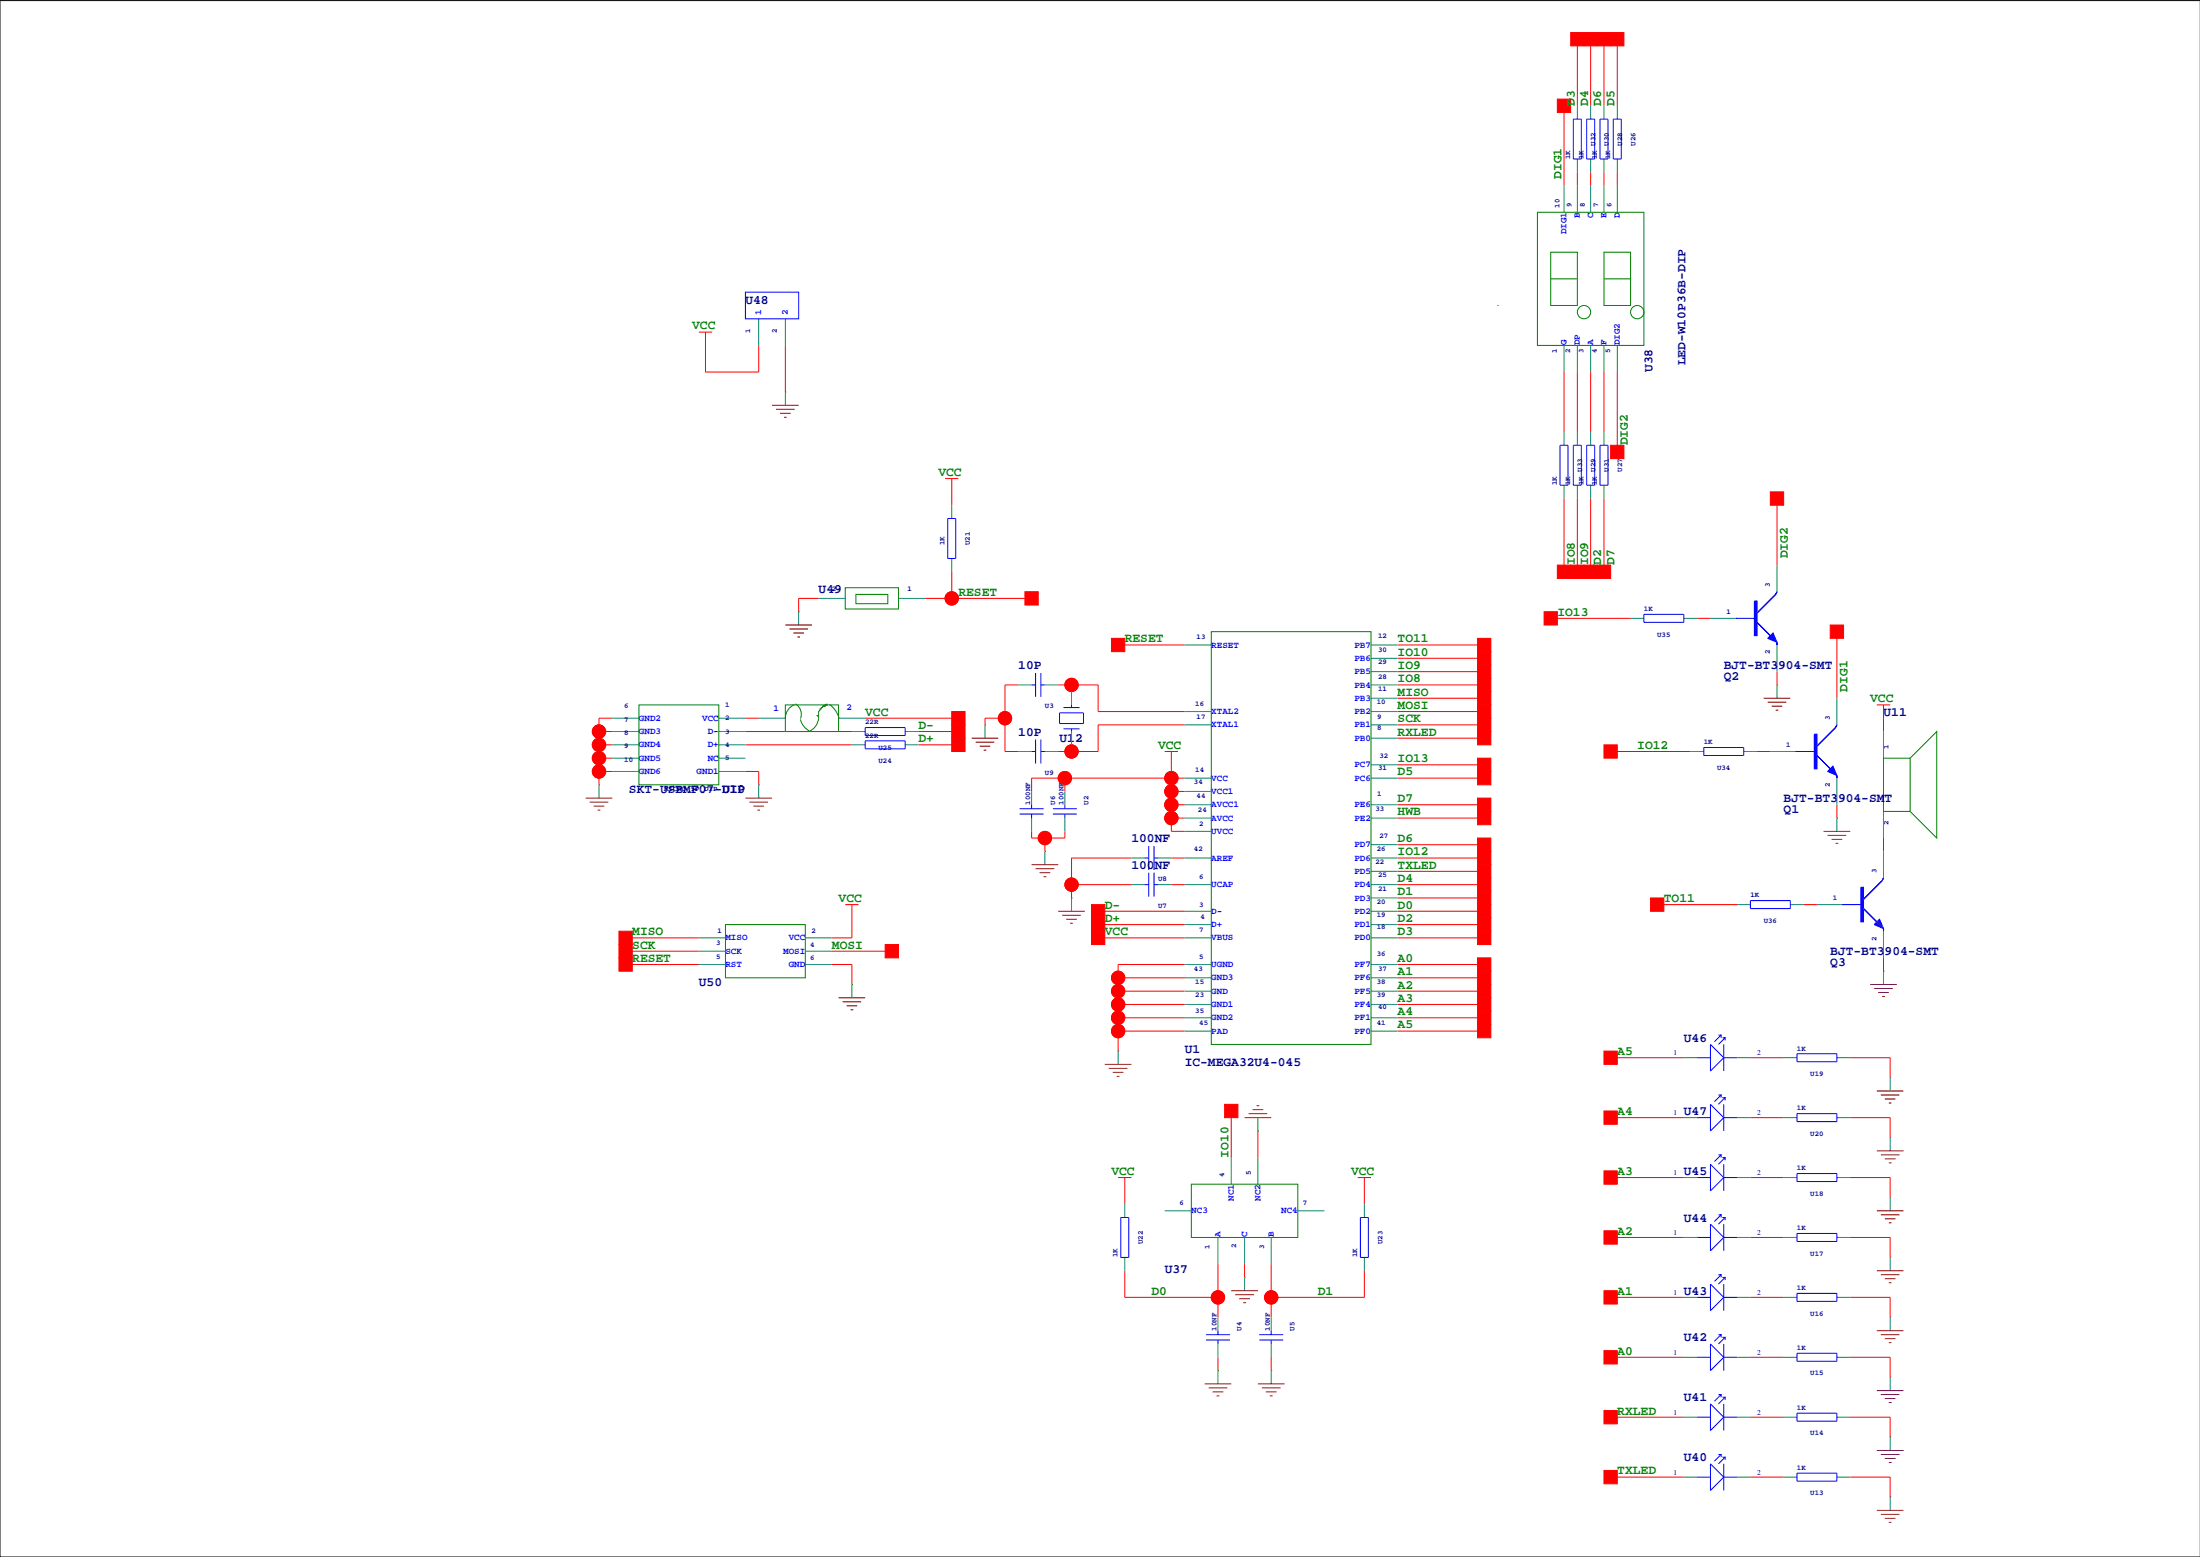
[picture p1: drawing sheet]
<svg xmlns="http://www.w3.org/2000/svg" width="420mm" height="297mm" viewBox="0 0 420 297" stroke-linecap="round" stroke-linejoin="round" font-family="sans-serif">
<path d="M419.9 .1h-419.9v296.9h419.9" fill="none" stroke="#000" stroke-width=".19"/>
<g fill="none" stroke="#f00" stroke-width=".19">
<path d="M301 7.5v12.7M303.5 7.5v12.7M306.1 7.5v12.7M308.6 7.5v12.7M298.4 20.2v15.2M301 32.9v2.5M303.5 32.9v2.5M306.1 32.9v2.5M308.6 32.9v2.5M133.3 63.4h2.6M134.6 63.4v7.6h10.2v-5.1M149.9 65.9v8.9"/>
<path d="M298.4 71v11.4M301 71v11.4M303.5 71v11.4M306.1 71v11.4M308.6 71v15.2M180.3 91.3h2.6M181.6 91.3v5.1M298.4 95.1v14M301 95.1v14M303.5 95.1v14M306.1 95.1v14M339.1 95.1v12.7"/>
<path d="M156.2 114.2h-3.8v2.5M176.5 114.2h20.3M181.6 109.1v5.1M295.9 118h15.2M323.8 118h2.6M114.3 139.6h2.5M116.8 137h-2.5v12.7M142.2 139.6h20.4M142.2 137h2.6M165.1 137h17.8M175.3 139.6h7.6M191.8 137h-3.8v1.3"/>
<path d="M194.3 130.7h-2.5v12.7h2.5M201.9 130.7h7.6v5h16.6M204.5 130.7v1.2M213.4 123h12.7M226.1 138.3h-16.6v5.1h-7.6M266.7 125.6h16.5M266.7 135.7h16.5M266.7 133.2h16.5M266.7 128.1h16.5M266.7 130.7h16.5M266.7 138.3h16.5M266.7 123h16.5"/>
<path d="M339.1 128.1v2.6M350.5 120.5v12.7M358.1 134.5h2.6M359.4 134.5v5.1M114.3 142.1h2.5M114.3 147.2h2.5M114.3 144.6h2.5M142.2 147.2h2.6v2.5M142.2 142.1h20.4M175.3 142.1h7.6M196.8 158.6v1.3h6.4v-1.3M199.4 159.9v2.5"/>
<path d="M203.2 148.4v2.6M204.5 142.1v1.3M222.2 143.4h2.6M223.5 156.1h2.6M223.5 143.4v15.2h2.6M223.5 153.5h2.6M223.5 151h2.6M226.1 148.4h-29.3v2.6M266.7 156.1h16.5M266.7 148.4h16.5M266.7 153.5h16.5M266.7 140.8h16.5"/>
<path d="M266.7 145.9h16.5M307.3 143.4h15.3M335.3 143.4h2.5M350.5 153.5v2.6M359.4 159.9v2.5M119.4 178.9h13.9M161.3 172.6h2.5M162.6 172.6v6.3h-3.9M204.5 168.8h11.4M209.5 178.9h16.6M209.5 176.4h16.6M209.5 173.8h16.6"/>
<path d="M215.9 163.7h-11.4v7.6M223.5 168.8h2.6M223.5 163.7h2.6M266.7 178.9h16.5M266.7 166.2h16.5M266.7 168.8h16.5M266.7 163.7h16.5M266.7 176.4h16.5M266.7 173.8h16.5M266.7 171.3h16.5M266.7 161.1h16.5M316.2 172.6h15.3"/>
<path d="M344.2 172.6h2.5M119.4 184h13.9M119.4 181.5h13.9M158.7 184h3.9v3.8M158.7 181.5h11.5M213.4 191.6h12.7M213.4 189.1h12.7M213.4 196.7h12.7M213.4 194.2h12.7M213.4 186.5h12.7M226.1 184h-12.7v16.5M266.7 184h16.5"/>
<path d="M266.7 191.6h16.5M266.7 189.1h16.5M266.7 196.7h16.5M266.7 194.2h16.5M266.7 186.5h16.5M359.4 182.7v2.6M234.9 211.9v8.9M240 215.8v5M307.3 201.8h14M307.3 213.2h14M334 201.8h6.4M334 213.2h6.4"/>
<path d="M353.1 201.8h7.6v3.8M353.1 213.2h7.6v3.8M213.4 224.6h2.5M214.6 224.6v5.1M259.1 224.6h2.5M260.3 224.6v5.1M307.3 236.1h14M307.3 224.6h14M334 236.1h6.4M334 224.6h6.4M353.1 236.1h7.6v3.8M353.1 224.6h7.6v3.9"/>
<path d="M214.6 242.4v5.1h17.8M232.4 241.2v10.1M232.4 258.9v2.6M237.5 241.2v2.5M242.6 241.2v10.1M242.6 258.9v2.6M260.3 242.4v5.1h-17.7M307.3 258.9h14M307.3 247.5h14M334 258.9h6.4M334 247.5h6.4M353.1 247.5h7.6v3.8"/>
<path d="M353.1 258.9h7.6v3.8M307.3 270.4h14M334 270.4h6.4M353.1 270.4h7.6v3.8M307.3 281.8h14M334 281.8h6.4M353.1 281.8h7.6v3.8"/>
<circle cx="181.6" cy="114.2" r="1.27"/>
<circle cx="114.3" cy="139.6" r="1.27"/>
<circle cx="191.8" cy="137" r="1.27"/>
<circle cx="204.5" cy="130.7" r="1.27"/>
<circle cx="114.3" cy="144.6" r="1.27"/>
<circle cx="114.3" cy="147.2" r="1.27"/>
<circle cx="114.3" cy="142.1" r="1.27"/>
<circle cx="199.4" cy="159.9" r="1.27"/>
<circle cx="203.2" cy="148.4" r="1.27"/>
<circle cx="204.5" cy="143.4" r="1.27"/>
<circle cx="223.5" cy="156.1" r="1.27"/>
<circle cx="223.5" cy="151" r="1.27"/>
<circle cx="223.5" cy="153.5" r="1.27"/>
<circle cx="223.5" cy="148.4" r="1.27"/>
<circle cx="204.5" cy="168.8" r="1.27"/>
<circle cx="213.4" cy="196.7" r="1.27"/>
<circle cx="213.4" cy="189.1" r="1.27"/>
<circle cx="213.4" cy="194.2" r="1.27"/>
<circle cx="213.4" cy="191.6" r="1.27"/>
<circle cx="213.4" cy="186.5" r="1.27"/>
<circle cx="232.4" cy="247.5" r="1.27"/>
<circle cx="242.6" cy="247.5" r="1.27"/>
</g>
<g fill="none" stroke="#008080" stroke-width=".19">
<path d="M298.4 35.4v5.1M301 20.2v2.5M301 30.3v2.6M301 35.4v5.1M303.5 20.2v2.5M303.5 30.3v2.6M303.5 35.4v5.1M306.1 20.2v2.5M306.1 30.3v2.6M306.1 35.4v5.1M308.6 20.2v2.5M308.6 30.3v2.6"/>
<path d="M308.6 35.4v5.1M134.6 65.9h.1M144.8 60.8v5.1M149.9 60.8v5.1M149.9 74.8v2.5M298.4 65.9v5.1M301 65.9v5.1M303.5 65.9v5.1M306.1 65.9v5.1M308.6 65.9v5.1M181.6 93.8h.1M181.6 96.4v2.5"/>
<path d="M298.4 82.4v2.5M298.4 92.6v2.5M301 82.4v2.5M301 92.6v2.5M303.5 82.4v2.5M303.5 92.6v2.5M306.1 82.4v2.5M306.1 92.6v2.5M152.4 116.7v2.5M156.2 114.2h5.1M171.4 114.2h5.1M181.6 106.5v2.6"/>
<path d="M311.1 118h2.6M321.3 118h2.5M326.4 118h5.1M339.1 107.8v5.1M116.8 137h5.1M116.8 139.6h5.1M137.2 137h5M137.2 139.6h5M144.8 137h5.1M160 137h5.1M162.6 139.6h2.5M172.7 139.6h2.6"/>
<path d="M188 138.3v2.5M194.3 130.7h2.5M199.4 130.7h2.5M204.5 131.9v2.6M204.5 139.6v2.5M226.1 138.3h5M226.1 135.7h5M226.1 123h5M261.6 130.7h5.1M261.6 138.3h5.1M261.6 135.7h5.1M261.6 133.2h5.1"/>
<path d="M261.6 128.1h5.1M261.6 125.6h5.1M261.6 123h5.1M339.1 123v5.1M339.1 130.7v2.5M350.5 133.2v5.1M359.4 137h.1M359.4 139.6v5M114.3 149.7v2.6M116.8 147.2h5.1M116.8 144.6h5.1M116.8 142.1h5.1"/>
<path d="M137.2 147.2h5M137.2 144.6h5M137.2 142.1h5M144.8 149.7v2.6M162.6 142.1h2.5M172.7 142.1h2.6M194.3 143.4h2.5M196.8 151v2.5M196.8 156.1v2.5M199.4 143.4h2.5M203.2 151v2.5M203.2 156.1v2.5"/>
<path d="M223.5 145.9h.1M226.1 156.1h5M226.1 153.5h5M226.1 148.4h5M226.1 158.6h5M226.1 151h5M261.6 156.1h5.1M261.6 153.5h5.1M261.6 148.4h5.1M261.6 145.9h5.1M261.6 140.8h5.1M322.6 143.4h2.5"/>
<path d="M332.7 143.4h2.6M337.8 143.4h5.1M350.5 148.4v5.1M350.5 156.1v2.5M359.4 154.8v5.1M133.3 178.9h5.1M153.7 178.9h5M162.6 175.1h.1M199.4 162.4v2.6M204.5 171.3v2.5M215.9 168.8h2.5M215.9 163.7h2.5"/>
<path d="M221 168.8h2.5M221 163.7h2.5M226.1 168.8h5M226.1 163.7h5M226.1 178.9h5M226.1 176.4h5M226.1 173.8h5M261.6 168.8h5.1M261.6 163.7h5.1M261.6 178.9h5.1M261.6 176.4h5.1M261.6 173.8h5.1"/>
<path d="M261.6 171.3h5.1M261.6 166.2h5.1M261.6 161.1h5.1M331.5 172.6h2.5M341.6 172.6h2.6M346.7 172.6h5.1M359.4 162.4v5.1M359.4 177.7v5M133.3 184h5.1M133.3 181.5h5.1M153.7 184h5M153.7 181.5h5"/>
<path d="M162.6 187.8v2.6M226.1 184h5M226.1 196.7h5M226.1 194.2h5M226.1 191.6h5M226.1 189.1h5M226.1 186.5h5M261.6 184h5.1M261.6 196.7h5.1M261.6 194.2h5.1M261.6 191.6h5.1M261.6 189.1h5.1"/>
<path d="M261.6 186.5h5.1M359.4 185.3v2.5M213.4 200.5v2.6M240 213.2v2.6M321.3 201.8h2.5M321.3 213.2h2.5M331.5 201.8h2.5M331.5 213.2h2.5M340.4 201.8h2.5M340.4 213.2h2.5M350.5 201.8h2.6M350.5 213.2h2.6"/>
<path d="M360.7 205.6v2.5M360.7 217v2.6M214.6 227.2h.1M214.6 229.7v2.6M214.6 239.9v2.5M222.2 231h5.1M232.4 236.1v5.1M234.9 220.8v5.1M237.5 236.1v5.1M240 220.8v5.1M242.6 236.1v5.1M247.6 231h5.1"/>
<path d="M260.3 229.7v2.6M260.3 239.9v2.5M321.3 236.1h2.5M321.3 224.6h2.5M331.5 236.1h2.5M331.5 224.6h2.5M340.4 236.1h2.5M340.4 224.6h2.5M350.5 236.1h2.6M350.5 224.6h2.6M360.7 228.5v2.5M360.7 239.9v2.5"/>
<path d="M232.4 251.3v2.6M232.4 256.4v2.5M237.5 243.7v2.5M242.6 251.3v2.6M242.6 256.4v2.5M321.3 258.9h2.5M321.3 247.5h2.5M331.5 258.9h2.5M331.5 247.5h2.5M340.4 258.9h2.5M340.4 247.5h2.5M350.5 258.9h2.6"/>
<path d="M350.5 247.5h2.6M360.7 251.3v2.6M232.4 261.5v2.5M242.6 261.5v2.5M321.3 270.4h2.5M331.5 270.4h2.5M340.4 270.4h2.5M350.5 270.4h2.6M360.7 262.7v2.6M360.7 274.2v2.5M321.3 281.8h2.5M331.5 281.8h2.5"/>
<path d="M340.4 281.8h2.5M350.5 281.8h2.6M360.7 285.6v2.5"/>
<circle cx="260.4" cy="227.2" r="0"/>
</g>
<g fill="none" stroke="#800000" stroke-width=".19">
<path d="M147.3 77.3h5.1M148.1 78.1h3.5M148.8 78.9h2.1M149.6 79.6h.5M149.9 119.2h5M150.6 120h3.6M151.4 120.8h2M152.1 121.5h.6M336.5 133.2h5.1M337.3 134h3.6M338.1 134.7h2M338.8 135.5h.5"/>
<path d="M111.8 152.3h5M112.5 153h3.6M113.3 153.8h2M114 154.5h.6M142.2 152.3h5.1M143 153h3.6M143.8 153.8h2M144.5 154.5h.5M185.4 140.8h5.1M186.2 141.6h3.5M186.9 142.4h2.1M187.7 143.1h.5"/>
<path d="M348 158.6h5.1M348.7 159.4h3.6M196.8 165h5.1M197.6 165.7h3.6M198.4 166.5h2M199.1 167.2h.5M201.9 173.8h5.1M202.7 174.6h3.5M203.5 175.4h2M204.2 176.1h.5M349.5 160.1h2M350.3 160.9h.5"/>
<path d="M160 190.4h5.1M160.8 191.1h3.5M161.5 191.9h2.1M162.3 192.6h.5M356.9 187.8h5M357.6 188.6h3.6M358.4 189.3h2M359.2 190.1h.5M210.8 203.1h5.1M211.6 203.8h3.5M212.3 204.6h2.1M213.1 205.3h.5"/>
<path d="M237.5 213.2h5.1M238.3 212.5h3.5M239 211.7h2M239.8 210.9h.5M358.1 219.6h5.1M358.1 208.1h5.1M358.9 208.9h3.6M359.7 209.7h2M360.4 210.4h.5M358.1 231h5.1M358.9 231.8h3.6M358.9 220.3h3.6"/>
<path d="M359.7 232.5h2M359.7 221.1h2M360.4 233.3h.5M360.4 221.9h.5M234.9 246.2h5.1M235.7 247h3.6M236.5 247.8h2M237.2 248.5h.5M358.1 242.4h5.1M358.1 253.9h5.1M358.9 243.2h3.6M358.9 254.6h3.6"/>
<path d="M359.7 244h2M359.7 255.4h2M360.4 244.7h.5M360.4 256.1h.5M229.9 264h5M230.6 264.8h3.6M231.4 265.5h2M232.2 266.3h.5M240 264h5.1M240.8 264.8h3.5M241.6 265.5h2M242.3 266.3h.5"/>
<path d="M358.1 265.3h5.1M358.1 276.7h5.1M358.9 266.1h3.6M358.9 277.5h3.6M359.7 266.8h2M359.7 278.2h2M360.4 267.6h.5M360.4 279h.5M358.1 288.1h5.1M358.9 288.9h3.6M359.7 289.7h2M360.4 290.4h.5"/>
</g>
<g fill="none" stroke="#008000" stroke-width=".19">
<path d="M285.8 58.3h.1M293.4 40.5h20.3v25.4h-20.3zM295.9 48.1h5.1v10.2h-5.1zM295.9 53.2h5.1M306.1 48.1h5v10.2h-5zM306.1 53.2h5M149.9 74.8h.1M152.4 116.7h.1M161.3 112.1h10.1v4.1h-10.1zM163.3 113.4h6.1v1.8h-6.1zM121.9 134.5h15.3v15.2h-15.3zM149.9 134.5h10.1v5.1h-10.1z"/>
<path d="M151.6 134.4a2.79 2.79 0 0 0-1.7 2.6M151.8 134.3a2.29 2.29 0 0 1 1 2.8M152.7 137.3l.7 1.2 1.1 1M158 134.5l-.8 .2 .3-.2-.5 .2v.3h-.3v.2h-.2v.3l-.3 .2v.8h-.2a1.16 1.16 0 0 1-.1 1.6 3 3 0 0 1-1.5 1.4M158.3 134.4l1.1 1.1 .7 1.5M188 138.3h.1M231.1 120.5h30.5v78.7h-30.5zM339.1 130.7h.1M114.3 149.7h.1M144.8 149.7h.1M350.5 156.1h.1M359.4 144.6h5.1v10.2h-5.1z"/>
<path d="M364.5 144.6l5.1-5v20.3l-5.1-5.1M138.4 176.4h15.3v10.1h-15.3zM199.4 162.4h.1M204.5 171.3h.1M162.6 187.8h.1M359.4 185.3h.1M213.4 200.5h.1M240 215.8h.1M360.7 217h.1M360.7 205.6h.1M227.3 225.9h20.3v10.2h-20.3zM360.7 228.5h.1"/>
<path d="M360.7 239.9h.1M237.5 243.7h.1M360.7 251.3h.1M232.4 261.5h.1M242.6 261.5h.1M360.7 262.7h.1M360.7 274.2h.1M360.7 285.6h.1"/>
<circle cx="302.3" cy="59.5" r="1.27"/>
<circle cx="312.4" cy="59.5" r="1.27"/>
</g>
<g fill="#f00" stroke="#f00" stroke-width=".19">
<path d="M299.7 6.2h2.6v2.5h-2.6z" fill-rule="evenodd"/>
<path d="M306.1 200.5h2.5v2.6h-2.5z" fill-rule="evenodd"/>
<path d="M297.2 18.9h2.5v2.5h-2.5z" fill-rule="evenodd"/>
<path d="M307.3 6.2h2.6v2.5h-2.6z" fill-rule="evenodd"/>
<path d="M281.9 165h2.6v2.5h-2.6z" fill-rule="evenodd"/>
<path d="M281.9 154.8h2.6v2.5h-2.6z" fill-rule="evenodd"/>
<path d="M281.9 124.3h2.6v2.6h-2.6z" fill-rule="evenodd"/>
<path d="M281.9 190.4h2.6v2.5h-2.6z" fill-rule="evenodd"/>
<path d="M281.9 187.8h2.6v2.6h-2.6z" fill-rule="evenodd"/>
<path d="M281.9 195.4h2.6v2.6h-2.6z" fill-rule="evenodd"/>
<path d="M281.9 192.9h2.6v2.5h-2.6z" fill-rule="evenodd"/>
<path d="M281.9 177.7h2.6v2.5h-2.6z" fill-rule="evenodd"/>
<path d="M281.9 134.5h2.6v2.5h-2.6z" fill-rule="evenodd"/>
<path d="M281.9 131.9h2.6v2.6h-2.6z" fill-rule="evenodd"/>
<path d="M281.9 126.9h2.6v2.5h-2.6z" fill-rule="evenodd"/>
<path d="M281.9 167.5h2.6v2.5h-2.6z" fill-rule="evenodd"/>
<path d="M233.7 210.7h2.5v2.5h-2.5z" fill-rule="evenodd"/>
<path d="M208.3 177.7h2.5v2.5h-2.5z" fill-rule="evenodd"/>
<path d="M208.3 175.1h2.5v2.6h-2.5z" fill-rule="evenodd"/>
<path d="M208.3 172.6h2.5v2.5h-2.5z" fill-rule="evenodd"/>
<path d="M212.1 121.8h2.5v2.5h-2.5z" fill-rule="evenodd"/>
<path d="M181.6 135.7h2.5v2.6h-2.5z" fill-rule="evenodd"/>
<path d="M181.6 138.3h2.5v2.5h-2.5z" fill-rule="evenodd"/>
<path d="M181.6 140.8h2.5v2.6h-2.5z" fill-rule="evenodd"/>
<path d="M349.2 119.2h2.6v2.6h-2.6z" fill-rule="evenodd"/>
<path d="M281.9 175.1h2.6v2.6h-2.6z" fill-rule="evenodd"/>
<path d="M281.9 172.6h2.6v2.5h-2.6z" fill-rule="evenodd"/>
<path d="M281.9 170h2.6v2.6h-2.6z" fill-rule="evenodd"/>
<path d="M281.9 152.3h2.6v2.5h-2.6z" fill-rule="evenodd"/>
<path d="M281.9 147.2h2.6v2.5h-2.6z" fill-rule="evenodd"/>
<path d="M281.9 121.8h2.6v2.5h-2.6z" fill-rule="evenodd"/>
<path d="M281.9 182.7h2.6v2.6h-2.6z" fill-rule="evenodd"/>
<path d="M281.9 185.3h2.6v2.5h-2.6z" fill-rule="evenodd"/>
<path d="M281.9 162.4h2.6v2.6h-2.6z" fill-rule="evenodd"/>
<path d="M304.8 107.8h2.5v2.5h-2.5z" fill-rule="evenodd"/>
<path d="M302.3 107.8h2.5v2.5h-2.5z" fill-rule="evenodd"/>
<path d="M299.7 107.8h2.6v2.5h-2.6z" fill-rule="evenodd"/>
<path d="M307.3 84.9h2.6v2.6h-2.6z" fill-rule="evenodd"/>
<path d="M337.8 93.8h2.6v2.6h-2.6z" fill-rule="evenodd"/>
<path d="M281.9 159.9h2.6v2.5h-2.6z" fill-rule="evenodd"/>
<path d="M306.1 142.1h2.5v2.5h-2.5z" fill-rule="evenodd"/>
<path d="M306.1 280.5h2.5v2.6h-2.5z" fill-rule="evenodd"/>
<path d="M281.9 139.6h2.6v2.5h-2.6z" fill-rule="evenodd"/>
<path d="M281.9 137h2.6v2.6h-2.6z" fill-rule="evenodd"/>
<path d="M306.1 269.1h2.5v2.5h-2.5z" fill-rule="evenodd"/>
<path d="M306.1 257.7h2.5v2.5h-2.5z" fill-rule="evenodd"/>
<path d="M306.1 246.2h2.5v2.6h-2.5z" fill-rule="evenodd"/>
<path d="M306.1 234.8h2.5v2.5h-2.5z" fill-rule="evenodd"/>
<path d="M306.1 223.4h2.5v2.5h-2.5z" fill-rule="evenodd"/>
<path d="M306.1 211.9h2.5v2.6h-2.5z" fill-rule="evenodd"/>
<path d="M302.3 6.2h2.5v2.5h-2.5z" fill-rule="evenodd"/>
<path d="M304.8 6.2h2.5v2.5h-2.5z" fill-rule="evenodd"/>
<path d="M315 171.3h2.5v2.5h-2.5z" fill-rule="evenodd"/>
<path d="M281.9 129.4h2.6v2.5h-2.6z" fill-rule="evenodd"/>
<path d="M297.2 107.8h2.5v2.5h-2.5z" fill-rule="evenodd"/>
<path d="M118.1 182.7h2.5v2.6h-2.5z" fill-rule="evenodd"/>
<path d="M168.9 180.2h2.5v2.5h-2.5z" fill-rule="evenodd"/>
<path d="M118.1 177.7h2.5v2.5h-2.5z" fill-rule="evenodd"/>
<path d="M118.1 180.2h2.5v2.5h-2.5z" fill-rule="evenodd"/>
<path d="M195.6 112.9h2.5v2.5h-2.5z" fill-rule="evenodd"/>
<path d="M281.9 144.6h2.6v2.6h-2.6z" fill-rule="evenodd"/>
<path d="M294.6 116.7h2.6v2.5h-2.6z" fill-rule="evenodd"/>
<circle cx="204.5" cy="130.7" r="1.27"/>
<circle cx="204.5" cy="143.4" r="1.27"/>
<circle cx="203.2" cy="148.4" r="1.27"/>
<circle cx="223.5" cy="156.1" r="1.27"/>
<circle cx="223.5" cy="153.5" r="1.27"/>
<circle cx="223.5" cy="151" r="1.27"/>
<circle cx="223.5" cy="148.4" r="1.27"/>
<circle cx="213.4" cy="196.7" r="1.27"/>
<circle cx="213.4" cy="191.6" r="1.27"/>
<circle cx="213.4" cy="189.1" r="1.27"/>
<circle cx="213.4" cy="186.5" r="1.27"/>
<circle cx="213.4" cy="194.2" r="1.27"/>
<circle cx="114.3" cy="147.2" r="1.27"/>
<circle cx="114.3" cy="144.6" r="1.27"/>
<circle cx="114.3" cy="142.1" r="1.27"/>
<circle cx="114.3" cy="139.6" r="1.27"/>
<circle cx="199.4" cy="159.9" r="1.27"/>
<circle cx="191.8" cy="137" r="1.27"/>
<circle cx="204.5" cy="168.8" r="1.27"/>
<circle cx="232.4" cy="247.5" r="1.27"/>
<circle cx="242.6" cy="247.5" r="1.27"/>
<circle cx="181.6" cy="114.2" r="1.27"/>
</g>
<g fill="none" stroke="#00f" stroke-width=".19">
<path d="M300.2 22.7h1.6v7.6h-1.6zM302.8 22.7h1.5v7.6h-1.5zM305.3 22.7h1.5v7.6h-1.5zM307.8 22.7h1.6v7.6h-1.6zM142.2 55.7h10.2v5.1h-10.2zM180.8 98.9h1.6v7.6h-1.6zM297.7 84.9h1.5v7.7h-1.5zM300.2 84.9h1.6v7.7h-1.6zM302.8 84.9h1.5v7.7h-1.5zM305.3 84.9h1.5v7.7h-1.5zM313.7 117.2h7.6v1.5h-7.6zM331.2 118h3.6"/>
<path d="M335.3 118.7l3.8 3.8zM338.8 113.4l-3.5 3.6zM339.1 112.9l-.3 .5zM165.1 138.8h7.6v1.5h-7.6zM196.8 130.7h.8M197.6 128.4v4.6M198.6 128.4v4.6M198.6 130.7h.8M202.2 136h4.6v2h-4.6zM202.9 135h3.1M202.9 139.1h3.1M204.5 134.5v.5"/>
<path d="M204.5 139.1v.5M339.1 122.5v.5zM350.5 138.3l-.2 .5zM165.1 141.3h7.6v1.6h-7.6zM194.6 154.3h4.5M194.6 155.3h4.5M196.8 143.4h.8M196.8 153.5v.8M196.8 155.3v.8M197.6 141.1v4.6M198.6 143.4h.8M198.6 141.1v4.6"/>
<path d="M200.9 154.3h4.6M200.9 155.3h4.6M203.2 153.5v.8M203.2 155.3v.8M325.1 142.6h7.6v1.5h-7.6zM342.6 143.4h3.6M346.7 142.4l3.6-3.6zM346.7 144.1l3.8 3.8zM350.5 147.9v.5zM218.4 168.8h.8M218.4 163.7h.8M219.2 161.4v4.6"/>
<path d="M219.2 166.5v4.6M220.2 168.8h.8M220.2 161.4v4.6M220.2 166.5v4.6M220.2 163.7h.8M334 171.8h7.6v1.5h-7.6zM351.5 172.6h3.6M355.6 173.3l3.8 3.9zM359.2 168l-3.6 3.6zM359.4 177.2v.5zM359.4 167.5l-.2 .5zM326.4 199.2l2.5 2.6-2.5 2.5z"/>
<path d="M327.9 197.5h.5l-1.2 1.2M328.4 197.5v.5M328.7 198h.5l-1.3 1.2M328.9 199.2v5.1M329.2 198v.5M323.8 201.8h2.6M323.8 213.2h2.6M326.4 210.7l2.5 2.5-2.5 2.6zM327.9 208.9h.5l-1.2 1.3M328.4 208.9v.5M328.7 209.4h.5l-1.3 1.3M328.9 210.7v5.1"/>
<path d="M328.9 201.8h2.6M328.9 213.2h2.6M329.2 209.4v.5M342.9 201h7.6v1.6h-7.6zM342.9 212.5h7.6v1.5h-7.6zM213.9 232.3h1.5v7.6h-1.5zM259.6 232.3h1.5v7.6h-1.5zM323.8 236.1h2.6M323.8 224.6h2.6M326.4 222.1l2.5 2.5-2.5 2.6zM326.4 233.5l2.5 2.6-2.5 2.5zM327.9 231.8h.5l-1.2 1.2"/>
<path d="M327.9 220.3h.5l-1.2 1.3M328.4 220.3v.5M328.4 231.8v.5M328.7 232.3h.5l-1.3 1.2M328.7 220.8h.5l-1.3 1.3M328.9 222.1v5.1M328.9 233.5v5.1M328.9 236.1h2.6M328.9 224.6h2.6M329.2 220.8v.5M329.2 232.3v.5M342.9 223.9h7.6v1.5h-7.6z"/>
<path d="M342.9 235.3h7.6v1.5h-7.6zM230.1 254.6h4.6M230.1 255.6h4.6M232.4 253.9v.7M232.4 255.6v.8M240.3 254.6h4.6M240.3 255.6h4.6M242.6 253.9v.7M242.6 255.6v.8M323.8 258.9h2.6M323.8 247.5h2.6M326.4 245l2.5 2.5-2.5 2.5z"/>
<path d="M326.4 256.4l2.5 2.5-2.5 2.6zM327.9 254.6h.5l-1.2 1.3M327.9 243.2h.5l-1.2 1.3M328.4 243.2v.5M328.4 254.6v.5M328.7 255.1h.5l-1.3 1.3M328.7 243.7h.5l-1.3 1.3M328.9 245v5M328.9 256.4v5.1M328.9 258.9h2.6M328.9 247.5h2.6M329.2 243.7v.5"/>
<path d="M329.2 255.1v.5M342.9 246.7h7.6v1.6h-7.6zM342.9 258.2h7.6v1.5h-7.6zM323.8 270.4h2.6M326.4 267.8l2.5 2.6-2.5 2.5zM326.4 279.3l2.5 2.5-2.5 2.5zM327.9 266.1h.5l-1.2 1.2M327.9 277.5h.5l-1.2 1.3M328.4 266.1v.5M328.4 277.5v.5M328.7 266.6h.5l-1.3 1.2M328.7 278h.5l-1.3 1.3"/>
<path d="M328.9 267.8v5.1M328.9 279.3v5M328.9 270.4h2.6M329.2 266.6v.5M329.2 278v.5M342.9 269.6h7.6v1.5h-7.6zM323.8 281.8h2.6M328.9 281.8h2.6M342.9 281h7.6v1.6h-7.6z"/>
</g>
<g fill="#00f" stroke="#00f" stroke-width=".19">
<path d="M346.2 140.1h.5v6.6h-.5z" fill-rule="evenodd"/>
<path d="M348.7 147.2l1.1-1 .7 1.7z" fill-rule="evenodd"/>
<path d="M334.8 114.7h.5v6.6h-.5z" fill-rule="evenodd"/>
<path d="M337.3 121.8l1-1 .8 1.7z" fill-rule="evenodd"/>
<path d="M355.1 169.3h.5v6.6h-.5z" fill-rule="evenodd"/>
<path d="M357.6 176.4l1-1 .8 1.8z" fill-rule="evenodd"/>
</g>
<g fill="#c0c0c0" stroke="#c0c0c0" stroke-width=".19">
<path d="M350.5 147.9v.5z"/>
<path d="M350.5 138.3l-.2 .5z"/>
<path d="M346.7 142.4l3.6-3.6z"/>
<path d="M346.7 144.1l3.8 3.8z"/>
<path d="M339.1 122.5v.5z"/>
<path d="M339.1 112.9l-.3 .5z"/>
<path d="M338.8 113.4l-3.5 3.6z"/>
<path d="M335.3 118.7l3.8 3.8z"/>
<path d="M359.4 177.2v.5z"/>
<path d="M359.4 167.5l-.2 .5z"/>
<path d="M359.2 168l-3.6 3.6z"/>
<path d="M355.6 173.3l3.8 3.9z"/>
</g>
<g font-size="2.5" fill="#008000">
<text x="300.5" y="20.2" transform="rotate(-90 300.5 20.2)">D3</text>
<text x="303" y="20.2" transform="rotate(-90 303 20.2)">D4</text>
<text x="305.6" y="20.2" transform="rotate(-90 305.6 20.2)">D6</text>
<text x="308.1" y="20.2" transform="rotate(-90 308.1 20.2)">D5</text>
<text x="297.9" y="34.1" transform="rotate(-90 297.9 34.1)">DIG1</text>
<text x="132.1" y="62.9">VCC</text>
<text x="310.6" y="84.9" transform="rotate(-90 310.6 84.9)">DIG2</text>
<text x="179.1" y="90.8">VCC</text>
<text x="300.5" y="107.8" transform="rotate(-90 300.5 107.8)">IO8</text>
<text x="303" y="107.8" transform="rotate(-90 303 107.8)">IO9</text>
<text x="305.6" y="107.8" transform="rotate(-90 305.6 107.8)">D2</text>
<text x="308.1" y="107.8" transform="rotate(-90 308.1 107.8)">D7</text>
<text x="341.1" y="106.5" transform="rotate(-90 341.1 106.5)">DIG2</text>
<text x="182.9" y="113.7">RESET</text>
<text x="297.2" y="117.5">IO13</text>
<text x="214.6" y="122.5">RESET</text>
<text x="266.7" y="122.5">TO11</text>
<text x="266.7" y="125.1">IO10</text>
<text x="266.7" y="130.2">IO8</text>
<text x="266.7" y="127.6">IO9</text>
<text x="352.6" y="131.9" transform="rotate(-90 352.6 131.9)">DIG1</text>
<text x="165.1" y="136.5">VCC</text>
<text x="266.7" y="137.8">SCK</text>
<text x="266.7" y="132.7">MISO</text>
<text x="266.7" y="135.2">MOSI</text>
<text x="356.9" y="134">VCC</text>
<text x="175.3" y="141.6">D+</text>
<text x="175.3" y="139.1">D-</text>
<text x="221" y="142.9">VCC</text>
<text x="266.7" y="140.3">RXLED</text>
<text x="312.4" y="142.9">IO12</text>
<text x="266.7" y="145.4">IO13</text>
<text x="266.7" y="147.9">D5</text>
<text x="266.7" y="153">D7</text>
<text x="266.7" y="155.6">HWB</text>
<text x="266.7" y="160.6">D6</text>
<text x="266.7" y="163.2">IO12</text>
<text x="266.7" y="165.7">TXLED</text>
<text x="160" y="172.1">VCC</text>
<text x="210.8" y="173.3">D-</text>
<text x="266.7" y="170.8">D1</text>
<text x="266.7" y="173.3">D0</text>
<text x="266.7" y="168.3">D4</text>
<text x="317.5" y="172.1">TO11</text>
<text x="120.6" y="178.4">MISO</text>
<text x="210.8" y="175.9">D+</text>
<text x="210.8" y="178.4">VCC</text>
<text x="266.7" y="175.9">D2</text>
<text x="266.7" y="178.4">D3</text>
<text x="120.6" y="181">SCK</text>
<text x="120.6" y="183.5">RESET</text>
<text x="158.7" y="181">MOSI</text>
<text x="266.7" y="183.5">A0</text>
<text x="266.7" y="186">A1</text>
<text x="266.7" y="188.6">A2</text>
<text x="266.7" y="191.1">A3</text>
<text x="266.7" y="193.7">A4</text>
<text x="266.7" y="196.2">A5</text>
<text x="308.6" y="201.3">A5</text>
<text x="308.6" y="212.7">A4</text>
<text x="234.4" y="220.8" transform="rotate(-90 234.4 220.8)">IO10</text>
<text x="212.1" y="224.1">VCC</text>
<text x="257.8" y="224.1">VCC</text>
<text x="308.6" y="224.1">A3</text>
<text x="308.6" y="235.6">A2</text>
<text x="219.7" y="247">D0</text>
<text x="251.5" y="247">D1</text>
<text x="308.6" y="247">A1</text>
<text x="308.6" y="258.4">A0</text>
<text x="308.6" y="269.9">RXLED</text>
<text x="308.6" y="281.3">TXLED</text>
</g>
<g font-size="2.5" fill="#000080">
<text x="142.2" y="58">U48</text>
<text x="315.3" y="71" transform="rotate(-90 315.3 71)">U38</text>
<text x="321.7" y="69.7" transform="rotate(-90 321.7 69.7)">LED-W10P36B-DIP</text>
<text x="156.2" y="113.1">U49</text>
<text x="194.3" y="127.6">10P</text>
<text x="328.9" y="129.7">Q2</text>
<text x="328.9" y="127.6">BJT-BT3904-SMT</text>
<text x="359.4" y="136.5">U11</text>
<text x="194.3" y="140.3">10P</text>
<text x="202.2" y="141.6">U12</text>
<text x="120" y="151.3">SKT-USBMF07-DIP</text>
<text x="137.8" y="151.3">U10</text>
<text x="340.4" y="153">BJT-BT3904-SMT</text>
<text x="340.4" y="155.1">Q1</text>
<text x="215.9" y="160.6">100NF</text>
<text x="215.9" y="165.7">100NF</text>
<text x="349.3" y="184.4">Q3</text>
<text x="349.3" y="182.2">BJT-BT3904-SMT</text>
<text x="133.3" y="188.2">U50</text>
<text x="226.1" y="200.9">U1</text>
<text x="226.1" y="203.4">IC-MEGA32U4-045</text>
<text x="321.3" y="198.7">U46</text>
<text x="321.3" y="212.7">U47</text>
<text x="321.3" y="224.1">U45</text>
<text x="321.3" y="233">U44</text>
<text x="222.2" y="242.8">U37</text>
<text x="321.3" y="247">U43</text>
<text x="321.3" y="255.9">U42</text>
<text x="321.3" y="267.3">U41</text>
<text x="321.3" y="278.8">U40</text>
</g>
<g font-size="1.8" fill="#00f">
<text x="301.5" y="41.6" transform="rotate(-90 301.5 41.6)">B</text>
<text x="304" y="41.6" transform="rotate(-90 304 41.6)">C</text>
<text x="306.6" y="41.6" transform="rotate(-90 306.6 41.6)">E</text>
<text x="309.1" y="41.6" transform="rotate(-90 309.1 41.6)">D</text>
<text x="298.9" y="44.7" transform="rotate(-90 298.9 44.7)">DIG1</text>
<text x="145.3" y="60.1" transform="rotate(-90 145.3 60.1)">1</text>
<text x="150.4" y="60.1" transform="rotate(-90 150.4 60.1)">2</text>
<text x="298.9" y="65.9" transform="rotate(-90 298.9 65.9)">G</text>
<text x="301.5" y="65.9" transform="rotate(-90 301.5 65.9)">DP</text>
<text x="304" y="65.9" transform="rotate(-90 304 65.9)">A</text>
<text x="306.6" y="65.9" transform="rotate(-90 306.6 65.9)">F</text>
<text x="309.1" y="65.9" transform="rotate(-90 309.1 65.9)">DIG2</text>
<text x="231.1" y="123.5">RESET</text>
<text x="258.4" y="123.5">PB7</text>
<text x="258.4" y="131.2">PB4</text>
<text x="258.4" y="128.6">PB5</text>
<text x="258.4" y="126.1">PB6</text>
<text x="121.9" y="137.5">GND2</text>
<text x="134" y="137.5">VCC</text>
<text x="147.6" y="135.6">1</text>
<text x="161.5" y="135.4">2</text>
<text x="231.1" y="136.2">XTAL2</text>
<text x="258.4" y="136.2">PB2</text>
<text x="258.4" y="133.7">PB3</text>
<text x="121.9" y="142.6">GND4</text>
<text x="121.9" y="140.1">GND3</text>
<text x="135" y="142.6">D+</text>
<text x="135" y="140.1">D-</text>
<text x="231.1" y="138.8">XTAL1</text>
<text x="258.4" y="141.3">PB0</text>
<text x="258.4" y="138.8">PB1</text>
<text x="121.9" y="147.7">GND6</text>
<text x="121.9" y="145.1">GND5</text>
<text x="132.9" y="147.7">GND1</text>
<text x="135" y="145.1">NC</text>
<text x="231.1" y="148.9">VCC</text>
<text x="258.4" y="148.9">PC6</text>
<text x="258.4" y="146.4">PC7</text>
<text x="231.1" y="154">AVCC1</text>
<text x="231.1" y="151.5">VCC1</text>
<text x="258.4" y="154">PE6</text>
<text x="231.1" y="159.1">UVCC</text>
<text x="231.1" y="156.6">AVCC</text>
<text x="258.4" y="161.6">PD7</text>
<text x="258.4" y="156.6">PE2</text>
<text x="231.1" y="164.2">AREF</text>
<text x="258.4" y="166.7">PD5</text>
<text x="258.4" y="164.2">PD6</text>
<text x="231.1" y="169.3">UCAP</text>
<text x="258.4" y="171.8">PD3</text>
<text x="258.4" y="169.3">PD4</text>
<text x="138.4" y="179.4">MISO</text>
<text x="150.5" y="179.4">VCC</text>
<text x="231.1" y="179.4">VBUS</text>
<text x="231.1" y="176.9">D+</text>
<text x="231.1" y="174.3">D-</text>
<text x="258.4" y="179.4">PD0</text>
<text x="258.4" y="176.9">PD1</text>
<text x="258.4" y="174.3">PD2</text>
<text x="138.4" y="184.5">RST</text>
<text x="138.4" y="182">SCK</text>
<text x="149.4" y="182">MOSI</text>
<text x="150.5" y="184.5">GND</text>
<text x="231.1" y="184.5">UGND</text>
<text x="258.4" y="184.5">PF7</text>
<text x="231.1" y="189.6">GND</text>
<text x="231.1" y="187">GND3</text>
<text x="258.4" y="189.6">PF5</text>
<text x="258.4" y="187">PF6</text>
<text x="231.1" y="194.7">GND2</text>
<text x="231.1" y="192.1">GND1</text>
<text x="231.1" y="197.2">PAD</text>
<text x="258.4" y="197.2">PF0</text>
<text x="258.4" y="194.7">PF1</text>
<text x="258.4" y="192.1">PF4</text>
<text x="227.3" y="231.5">NC3</text>
<text x="235.4" y="229.1" transform="rotate(-90 235.4 229.1)">NC1</text>
<text x="240.5" y="229.1" transform="rotate(-90 240.5 229.1)">NC2</text>
<text x="244.5" y="231.5">NC4</text>
<text x="232.9" y="236.1" transform="rotate(-90 232.9 236.1)">A</text>
<text x="238" y="236.1" transform="rotate(-90 238 236.1)">C</text>
<text x="243.1" y="236.1" transform="rotate(-90 243.1 236.1)">B</text>
</g>
<g font-size="1.4" fill="#000080">
<text x="309.5" y="27.8" transform="rotate(-90 309.5 27.8)">U28</text>
<text x="312.1" y="27.8" transform="rotate(-90 312.1 27.8)">U26</text>
<text x="299.6" y="30.3" transform="rotate(-90 299.6 30.3)">1K</text>
<text x="302.2" y="30.3" transform="rotate(-90 302.2 30.3)">1K</text>
<text x="304.7" y="30.3" transform="rotate(-90 304.7 30.3)">1K U32</text>
<text x="307.2" y="30.3" transform="rotate(-90 307.2 30.3)">1K U30</text>
<text x="297.6" y="39.7" transform="rotate(-90 297.6 39.7)">10</text>
<text x="299.9" y="39.6" transform="rotate(-90 299.9 39.6)">9</text>
<text x="302.4" y="39.6" transform="rotate(-90 302.4 39.6)">8</text>
<text x="305" y="39.6" transform="rotate(-90 305 39.6)">7</text>
<text x="307.5" y="39.6" transform="rotate(-90 307.5 39.6)">6</text>
<text x="143.2" y="63.6" transform="rotate(-90 143.2 63.6)">1</text>
<text x="148.2" y="63.6" transform="rotate(-90 148.2 63.6)">2</text>
<text x="297.1" y="67.4" transform="rotate(-90 297.1 67.4)">1</text>
<text x="299.6" y="67.4" transform="rotate(-90 299.6 67.4)">2</text>
<text x="302.2" y="67.4" transform="rotate(-90 302.2 67.4)">3</text>
<text x="304.7" y="67.4" transform="rotate(-90 304.7 67.4)">4</text>
<text x="307.2" y="67.4" transform="rotate(-90 307.2 67.4)">5</text>
<text x="297.1" y="92.6" transform="rotate(-90 297.1 92.6)">1K</text>
<text x="299.6" y="92.6" transform="rotate(-90 299.6 92.6)">1K</text>
<text x="302.2" y="92.6" transform="rotate(-90 302.2 92.6)">1K U33</text>
<text x="304.7" y="92.6" transform="rotate(-90 304.7 92.6)">1K U29</text>
<text x="307" y="90" transform="rotate(-90 307 90)">U31</text>
<text x="309.5" y="90" transform="rotate(-90 309.5 90)">U27</text>
<text x="180.2" y="104" transform="rotate(-90 180.2 104)">1K</text>
<text x="185.1" y="104" transform="rotate(-90 185.1 104)">U21</text>
<text x="158.7" y="112.8">2</text>
<text x="173.1" y="112.8">1</text>
<text x="337.7" y="112" transform="rotate(-90 337.7 112)">3</text>
<text x="313.7" y="116.6">1K</text>
<text x="329.4" y="117.1">1</text>
<text x="228.3" y="121.9">13</text>
<text x="263" y="124.5">30</text>
<text x="263" y="121.7">12</text>
<text x="316.2" y="121.4">U35</text>
<text x="337.7" y="124.8" transform="rotate(-90 337.7 124.8)">2</text>
<text x="263" y="131.8">11</text>
<text x="263" y="129.6">28</text>
<text x="263" y="126.8">29</text>
<text x="119.1" y="137.7">7</text>
<text x="119.1" y="135.1">6</text>
<text x="138.3" y="137.4">2</text>
<text x="138.3" y="134.9">1</text>
<text x="199.4" y="135.1">U3</text>
<text x="228.1" y="134.6">16</text>
<text x="228.3" y="137.2">17</text>
<text x="262.7" y="134.4">10</text>
<text x="262.8" y="137.2">9</text>
<text x="349.2" y="137.4" transform="rotate(-90 349.2 137.4)">3</text>
<text x="119.1" y="142.8">9</text>
<text x="119.1" y="140.2">8</text>
<text x="138.3" y="142.5">4</text>
<text x="138.3" y="140">3</text>
<text x="165.1" y="140.7">22R</text>
<text x="165.1" y="138.2">22R</text>
<text x="167.6" y="143">U25</text>
<text x="262.8" y="139.2">8</text>
<text x="325.1" y="142">1K</text>
<text x="340.9" y="142.5">1</text>
<text x="360.3" y="142.9" transform="rotate(-90 360.3 142.9)">1</text>
<text x="119.1" y="145.3">10</text>
<text x="138.3" y="145.1">5</text>
<text x="167.6" y="145.6">U24</text>
<text x="199.4" y="147.8">U9</text>
<text x="227.8" y="149.6">34</text>
<text x="228.1" y="147.3">14</text>
<text x="263" y="146.8">31</text>
<text x="263.2" y="144.5">32</text>
<text x="327.7" y="146.8">U34</text>
<text x="126.7" y="150.9">MICRO_5P_DIP</text>
<text x="196.6" y="153.5" transform="rotate(-90 196.6 153.5)">100NF</text>
<text x="201.3" y="153.5" transform="rotate(-90 201.3 153.5)">U6</text>
<text x="202.9" y="153.5" transform="rotate(-90 202.9 153.5)">100NF</text>
<text x="207.7" y="153.5" transform="rotate(-90 207.7 153.5)">U2</text>
<text x="228.3" y="152.2">44</text>
<text x="228.6" y="155">24</text>
<text x="262.5" y="154.7">33</text>
<text x="262.8" y="151.9">1</text>
<text x="349.2" y="150.2" transform="rotate(-90 349.2 150.2)">2</text>
<text x="228.9" y="157.5">2</text>
<text x="263.2" y="159.8">27</text>
<text x="360.3" y="157.3" transform="rotate(-90 360.3 157.3)">2</text>
<text x="227.8" y="162.3">42</text>
<text x="228.9" y="167.7">6</text>
<text x="262.5" y="164.9">22</text>
<text x="262.7" y="162.3">26</text>
<text x="263" y="167.4">25</text>
<text x="358" y="166.6" transform="rotate(-90 358 166.6)">3</text>
<text x="221" y="168.2">U8</text>
<text x="221" y="173.2">U7</text>
<text x="228.9" y="173">3</text>
<text x="262.7" y="172.5">20</text>
<text x="263" y="169.9">21</text>
<text x="334" y="171.2">1K</text>
<text x="349.8" y="171.7">1</text>
<text x="136.9" y="178.1">1</text>
<text x="154.9" y="178.1">2</text>
<text x="228.9" y="177.8">7</text>
<text x="229.1" y="175.3">4</text>
<text x="262.7" y="177.3">18</text>
<text x="262.7" y="175">19</text>
<text x="336.6" y="176">U36</text>
<text x="358" y="179.4" transform="rotate(-90 358 179.4)">2</text>
<text x="136.7" y="182.9">5</text>
<text x="136.7" y="180.4">3</text>
<text x="154.6" y="183.2">6</text>
<text x="154.6" y="180.6">4</text>
<text x="227.8" y="185.2">43</text>
<text x="228.9" y="182.9">5</text>
<text x="262.7" y="182.4">36</text>
<text x="263" y="185.2">37</text>
<text x="228.1" y="190.3">23</text>
<text x="228.1" y="187.7">15</text>
<text x="262.7" y="190.3">39</text>
<text x="262.7" y="187.7">38</text>
<text x="228.1" y="193.3">35</text>
<text x="228.9" y="195.6">45</text>
<text x="262.7" y="195.6">41</text>
<text x="263" y="192.6">40</text>
<text x="319.3" y="201.3">1</text>
<text x="335.3" y="201.3">2</text>
<text x="342.9" y="200.4">1K</text>
<text x="345.4" y="205.3">U19</text>
<text x="319.3" y="212.8">1</text>
<text x="335.3" y="212.8">2</text>
<text x="342.9" y="211.9">1K</text>
<text x="345.4" y="216.7">U20</text>
<text x="233.6" y="224.5" transform="rotate(-90 233.6 224.5)">4</text>
<text x="238.7" y="224.2" transform="rotate(-90 238.7 224.2)">5</text>
<text x="319.3" y="224.2">1</text>
<text x="335.3" y="224.2">2</text>
<text x="342.9" y="223.3">1K</text>
<text x="225" y="229.9">6</text>
<text x="248.6" y="229.9">7</text>
<text x="345.4" y="228.1">U18</text>
<text x="213.3" y="239.9" transform="rotate(-90 213.3 239.9)">1K</text>
<text x="218.1" y="237.3" transform="rotate(-90 218.1 237.3)">U22</text>
<text x="230.8" y="238.4" transform="rotate(-90 230.8 238.4)">1</text>
<text x="235.9" y="238.1" transform="rotate(-90 235.9 238.1)">2</text>
<text x="241.2" y="238.4" transform="rotate(-90 241.2 238.4)">3</text>
<text x="259" y="239.9" transform="rotate(-90 259 239.9)">1K</text>
<text x="263.8" y="237.3" transform="rotate(-90 263.8 237.3)">U23</text>
<text x="319.3" y="235.6">1</text>
<text x="335.3" y="235.6">2</text>
<text x="342.9" y="234.7">1K</text>
<text x="345.4" y="239.5">U17</text>
<text x="319.3" y="247.1">1</text>
<text x="335.3" y="247.1">2</text>
<text x="342.9" y="246.1">1K</text>
<text x="345.4" y="251">U16</text>
<text x="232.1" y="253.9" transform="rotate(-90 232.1 253.9)">10NF</text>
<text x="236.9" y="253.9" transform="rotate(-90 236.9 253.9)">U4</text>
<text x="242.3" y="253.9" transform="rotate(-90 242.3 253.9)">10NF</text>
<text x="247" y="253.9" transform="rotate(-90 247 253.9)">U5</text>
<text x="342.9" y="257.6">1K</text>
<text x="319.3" y="258.5">1</text>
<text x="335.3" y="258.5">2</text>
<text x="345.4" y="262.4">U15</text>
<text x="319.3" y="269.9">1</text>
<text x="335.3" y="269.9">2</text>
<text x="342.9" y="269">1K</text>
<text x="345.4" y="273.8">U14</text>
<text x="319.3" y="281.4">1</text>
<text x="335.3" y="281.4">2</text>
<text x="342.9" y="280.4">1K</text>
<text x="345.4" y="285.3">U13</text>
</g>
</svg>
